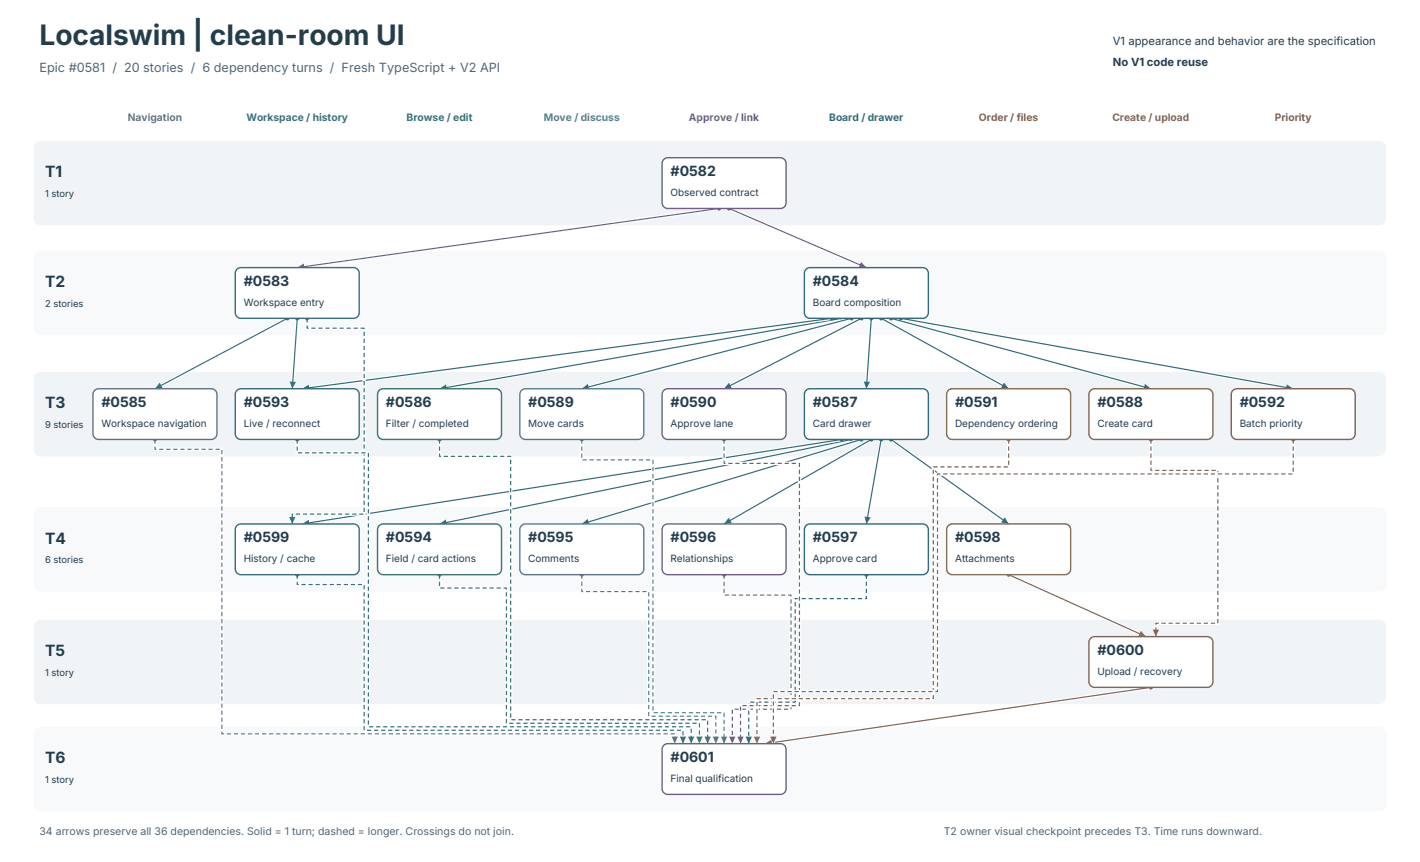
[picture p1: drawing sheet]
<svg xmlns="http://www.w3.org/2000/svg" width="356mm" height="216mm" viewBox="0 0 356 216" stroke-linecap="round" stroke-linejoin="round" font-family="sans-serif">
<path d="M9 35.8l1.2-.5h335.2a1.76 1.76 0 0 1 1.7 1.7v17.7a1.76 1.76 0 0 1-1.7 1.7h-335.2a1.76 1.76 0 0 1-1.7-1.7v-17.7z" fill-rule="evenodd" fill="#f0f4f6"/>
<path d="M9 63.3l1.2-.5h335.2a1.76 1.76 0 0 1 1.7 1.8v17.6a1.76 1.76 0 0 1-1.7 1.8h-335.2a1.76 1.76 0 0 1-1.7-1.8v-17.6z" fill-rule="evenodd" fill="#f7f9fa"/>
<path d="M9 93.6l1.2-.5h335.2a1.76 1.76 0 0 1 1.7 1.8v17.6a1.76 1.76 0 0 1-1.7 1.8h-335.2a1.76 1.76 0 0 1-1.7-1.8v-17.6z" fill-rule="evenodd" fill="#f0f4f6"/>
<path d="M9 127.5l1.2-.5h335.2a1.76 1.76 0 0 1 1.7 1.8v17.6a1.76 1.76 0 0 1-1.7 1.8h-335.2a1.76 1.76 0 0 1-1.7-1.8v-17.6z" fill-rule="evenodd" fill="#f7f9fa"/>
<path d="M9 155.7l1.2-.5h335.2a1.76 1.76 0 0 1 1.7 1.8v17.6a1.76 1.76 0 0 1-1.7 1.8h-335.2a1.76 1.76 0 0 1-1.7-1.8v-17.6z" fill-rule="evenodd" fill="#f0f4f6"/>
<path d="M9 182.5l1.2-.5h335.2a1.76 1.76 0 0 1 1.7 1.8v17.6a1.76 1.76 0 0 1-1.7 1.8h-335.2a1.76 1.76 0 0 1-1.7-1.8v-17.6z" fill-rule="evenodd" fill="#f7f9fa"/>
<path d="M180.1 52.2l-105.7 14.8" fill="none" stroke="#fff" stroke-width=".85" stroke-linecap="butt"/>
<path d="M180.1 52.2l-105.7 14.8" fill="none" stroke="#725d88" stroke-width=".3"/>
<g fill="#725d88">
<path d="M74.4 67l1.7-1 .2 1.6z"/>
<circle cx="180.1" cy="52.2" r=".53"/>
</g>
<path d="M182.6 52.2l34.4 14.8" fill="none" stroke="#fff" stroke-width=".85" stroke-linecap="butt"/>
<path d="M182.6 52.2l34.4 14.8" fill="none" stroke="#725d88" stroke-width=".3"/>
<g fill="#725d88">
<path d="M215.6 65.6l1.4 1.4h-2z"/>
<circle cx="182.6" cy="52.2" r=".53"/>
</g>
<path d="M72 79.7l-33.2 17.7" fill="none" stroke="#fff" stroke-width=".85" stroke-linecap="butt"/>
<path d="M72 79.7l-33.2 17.7" fill="none" stroke="#396f82" stroke-width=".3"/>
<g fill="#396f82">
<path d="M40 95.9l.7 1.3-1.9 .2z"/>
<circle cx="72" cy="79.7" r=".53"/>
</g>
<path d="M74.4 79.7l-1.2 17.7" fill="none" stroke="#fff" stroke-width=".85" stroke-linecap="butt"/>
<path d="M74.4 79.7l-1.2 17.7" fill="none" stroke="#396f82" stroke-width=".3"/>
<g fill="#396f82">
<path d="M72.6 95.6l1.5 .1-.9 1.7z"/>
<circle cx="74.4" cy="79.7" r=".53"/>
</g>
<path d="M210.8 79.7l-100.7 17.7" fill="none" stroke="#fff" stroke-width=".85" stroke-linecap="butt"/>
<path d="M210.8 79.7l-100.7 17.7" fill="none" stroke="#326b7d" stroke-width=".3"/>
<g fill="#326b7d">
<path d="M110.1 97.4l1.6-1.1 .2 1.5z"/>
<circle cx="210.8" cy="79.7" r=".53"/>
</g>
<path d="M218.2 79.7l-1.2 17.7" fill="none" stroke="#fff" stroke-width=".85" stroke-linecap="butt"/>
<path d="M218.2 79.7l-1.2 17.7" fill="none" stroke="#326b7d" stroke-width=".3"/>
<g fill="#326b7d">
<path d="M216.3 95.6l1.6 .1-.9 1.7z"/>
<circle cx="218.2" cy="79.7" r=".53"/>
</g>
<path d="M223.1 79.7l65.1 17.7" fill="none" stroke="#fff" stroke-width=".85" stroke-linecap="butt"/>
<path d="M223.1 79.7l65.1 17.7" fill="none" stroke="#326b7d" stroke-width=".3"/>
<g fill="#326b7d">
<path d="M286.7 96.2l1.5 1.2-1.9 .3z"/>
<circle cx="223.1" cy="79.7" r=".53"/>
</g>
<path d="M213.3 79.7l-67.6 17.7" fill="none" stroke="#fff" stroke-width=".85" stroke-linecap="butt"/>
<path d="M213.3 79.7l-67.6 17.7" fill="none" stroke="#326b7d" stroke-width=".3"/>
<g fill="#326b7d">
<path d="M145.7 97.4l1.5-1.2 .4 1.5z"/>
<circle cx="213.3" cy="79.7" r=".53"/>
</g>
<path d="M215.7 79.7l-34.4 17.7" fill="none" stroke="#fff" stroke-width=".85" stroke-linecap="butt"/>
<path d="M215.7 79.7l-34.4 17.7" fill="none" stroke="#326b7d" stroke-width=".3"/>
<g fill="#326b7d">
<path d="M182.5 95.9l.8 1.4-2 .1z"/>
<circle cx="215.7" cy="79.7" r=".53"/>
</g>
<path d="M220.7 79.7l31.9 17.7" fill="none" stroke="#fff" stroke-width=".85" stroke-linecap="butt"/>
<path d="M220.7 79.7l31.9 17.7" fill="none" stroke="#326b7d" stroke-width=".3"/>
<g fill="#326b7d">
<path d="M251.4 95.8l1.2 1.6-1.9-.2z"/>
<circle cx="220.7" cy="79.7" r=".53"/>
</g>
<path d="M225.6 79.7l98.2 17.7" fill="none" stroke="#fff" stroke-width=".85" stroke-linecap="butt"/>
<path d="M225.6 79.7l98.2 17.7" fill="none" stroke="#326b7d" stroke-width=".3"/>
<g fill="#326b7d">
<path d="M322.3 96.3l1.5 1.1-1.8 .4z"/>
<circle cx="225.6" cy="79.7" r=".53"/>
</g>
<path d="M208.3 79.7l-132.6 17.7" fill="none" stroke="#fff" stroke-width=".85" stroke-linecap="butt"/>
<path d="M208.3 79.7l-132.6 17.7" fill="none" stroke="#326b7d" stroke-width=".3"/>
<g fill="#326b7d">
<path d="M75.7 97.4l1.6-1 .2 1.5z"/>
<circle cx="208.3" cy="79.7" r=".53"/>
</g>
<path d="M213.3 110.1l-103.2 21.1" fill="none" stroke="#fff" stroke-width=".85" stroke-linecap="butt"/>
<path d="M213.3 110.1l-103.2 21.1" fill="none" stroke="#326b7d" stroke-width=".3"/>
<g fill="#326b7d">
<path d="M110.1 131.2l1.5-1.1 .4 1.5z"/>
<circle cx="213.3" cy="110.1" r=".53"/>
</g>
<path d="M215.7 110.1l-70 21.1" fill="none" stroke="#fff" stroke-width=".85" stroke-linecap="butt"/>
<path d="M215.7 110.1l-70 21.1" fill="none" stroke="#326b7d" stroke-width=".3"/>
<g fill="#326b7d">
<path d="M145.7 131.2l1.5-1.2 .4 1.5z"/>
<circle cx="215.7" cy="110.1" r=".53"/>
</g>
<path d="M218.2 110.1l-36.9 21.1" fill="none" stroke="#fff" stroke-width=".85" stroke-linecap="butt"/>
<path d="M218.2 110.1l-36.9 21.1" fill="none" stroke="#326b7d" stroke-width=".3"/>
<g fill="#326b7d">
<path d="M182.5 129.7l.7 1.3-1.9 .2z"/>
<circle cx="218.2" cy="110.1" r=".53"/>
</g>
<path d="M220.7 110.1l-3.7 21.1" fill="none" stroke="#fff" stroke-width=".85" stroke-linecap="butt"/>
<path d="M220.7 110.1l-3.7 21.1" fill="none" stroke="#326b7d" stroke-width=".3"/>
<g fill="#326b7d">
<path d="M216.5 129.4l1.5 .2-1 1.6z"/>
<circle cx="220.7" cy="110.1" r=".53"/>
</g>
<path d="M223.1 110.1l29.5 21.1" fill="none" stroke="#fff" stroke-width=".85" stroke-linecap="butt"/>
<path d="M223.1 110.1l29.5 21.1" fill="none" stroke="#326b7d" stroke-width=".3"/>
<g fill="#326b7d">
<path d="M251.6 129.6l1 1.6-1.9-.4z"/>
<circle cx="223.1" cy="110.1" r=".53"/>
</g>
<path d="M210.8 110.1l-135.1 21.1" fill="none" stroke="#fff" stroke-width=".85" stroke-linecap="butt"/>
<path d="M210.8 110.1l-135.1 21.1" fill="none" stroke="#326b7d" stroke-width=".3"/>
<g fill="#326b7d">
<path d="M75.7 131.2l1.6-1 .2 1.5z"/>
<circle cx="210.8" cy="110.1" r=".53"/>
</g>
<path d="M252.6 143.9l34.4 15.6" fill="none" stroke="#fff" stroke-width=".85" stroke-linecap="butt"/>
<path d="M252.6 143.9l34.4 15.6" fill="none" stroke="#8a7041" stroke-width=".3"/>
<g fill="#8a7041">
<path d="M285.7 158l1.3 1.5-1.9-.1z"/>
<circle cx="252.6" cy="143.9" r=".53"/>
</g>
<path d="M288.2 172.2l-96.6 14.1" fill="none" stroke="#fff" stroke-width=".85" stroke-linecap="butt"/>
<path d="M288.2 172.2l-96.6 14.1" fill="none" stroke="#8b6550" stroke-width=".3"/>
<g fill="#8b6550">
<path d="M191.6 186.3l1.7-1.1 .2 1.6z"/>
<circle cx="288.2" cy="172.2" r=".53"/>
</g>
<path d="M76.9 79.7v2.5h14.3v46.6h-18v2.4" fill="none" stroke="#fff" stroke-width=".85" stroke-linecap="butt"/>
<path d="M76.9 79.7v2.5h14.3v46.6h-18v2.4" fill="none" stroke="#396f82" stroke-width=".3" stroke-dasharray="1.1 .7" stroke-linecap="butt"/>
<g fill="#396f82">
<path d="M72.4 129.5h1.6l-.8 1.7z"/>
<circle cx="76.9" cy="79.7" r=".53"/>
</g>
<path d="M288.2 110.1v7.7h16.8v38.3h-15.5v3.4" fill="none" stroke="#fff" stroke-width=".85" stroke-linecap="butt"/>
<path d="M288.2 110.1v7.7h16.8v38.3h-15.5v3.4" fill="none" stroke="#8b6550" stroke-width=".3" stroke-dasharray="1.1 .7" stroke-linecap="butt"/>
<g fill="#8b6550">
<path d="M288.7 157.7h1.5l-.7 1.8z"/>
<circle cx="288.2" cy="110.1" r=".53"/>
</g>
<path d="M110.1 143.9v3.4h16.7v33.9h48.4v5.1" fill="none" stroke="#fff" stroke-width=".85" stroke-linecap="butt"/>
<path d="M110.1 143.9v3.4h16.7v33.9h48.4v5.1" fill="none" stroke="#3b786d" stroke-width=".3" stroke-dasharray="1.1 .7" stroke-linecap="butt"/>
<g fill="#3b786d">
<path d="M174.4 184.5h1.5l-.7 1.8z"/>
<circle cx="110.1" cy="143.9" r=".53"/>
</g>
<path d="M145.7 143.9v4.3h16.8v31.2h16.8v6.9" fill="none" stroke="#fff" stroke-width=".85" stroke-linecap="butt"/>
<path d="M145.7 143.9v4.3h16.8v31.2h16.8v6.9" fill="none" stroke="#5c7596" stroke-width=".3" stroke-dasharray="1.1 .7" stroke-linecap="butt"/>
<g fill="#5c7596">
<path d="M178.5 184.5h1.5l-.7 1.8z"/>
<circle cx="145.7" cy="143.9" r=".53"/>
</g>
<path d="M181.3 143.9v5.1h16.8v28.6h-14.7v8.7" fill="none" stroke="#fff" stroke-width=".85" stroke-linecap="butt"/>
<path d="M181.3 143.9v5.1h16.8v28.6h-14.7v8.7" fill="none" stroke="#725d88" stroke-width=".3" stroke-dasharray="1.1 .7" stroke-linecap="butt"/>
<g fill="#725d88">
<path d="M182.6 184.5h1.6l-.8 1.8z"/>
<circle cx="181.3" cy="143.9" r=".53"/>
</g>
<path d="M217 143.9v6h-17.9v26h-11.6v10.4" fill="none" stroke="#fff" stroke-width=".85" stroke-linecap="butt"/>
<path d="M217 143.9v6h-17.9v26h-11.6v10.4" fill="none" stroke="#326b7d" stroke-width=".3" stroke-dasharray="1.1 .7" stroke-linecap="butt"/>
<g fill="#326b7d">
<path d="M186.7 184.5h1.6l-.8 1.8z"/>
<circle cx="217" cy="143.9" r=".53"/>
</g>
<path d="M74.4 143.9v2.5h16.8v36.5h79.8v3.4" fill="none" stroke="#fff" stroke-width=".85" stroke-linecap="butt"/>
<path d="M74.4 143.9v2.5h16.8v36.5h79.8v3.4" fill="none" stroke="#396f82" stroke-width=".3" stroke-dasharray="1.1 .7" stroke-linecap="butt"/>
<g fill="#396f82">
<path d="M170.3 184.5h1.5l-.8 1.8z"/>
<circle cx="74.4" cy="143.9" r=".53"/>
</g>
<path d="M38.8 110.1v2.4h16.8v71.3h113.4v2.5" fill="none" stroke="#fff" stroke-width=".85" stroke-linecap="butt"/>
<path d="M38.8 110.1v2.4h16.8v71.3h113.4v2.5" fill="none" stroke="#60758b" stroke-width=".3" stroke-dasharray="1.1 .7" stroke-linecap="butt"/>
<g fill="#60758b">
<path d="M168.2 184.5h1.6l-.8 1.8z"/>
<circle cx="38.8" cy="110.1" r=".53"/>
</g>
<path d="M110.1 110.1v4.2h17.8v66h49.3v6" fill="none" stroke="#fff" stroke-width=".85" stroke-linecap="butt"/>
<path d="M110.1 110.1v4.2h17.8v66h49.3v6" fill="none" stroke="#3b786d" stroke-width=".3" stroke-dasharray="1.1 .7" stroke-linecap="butt"/>
<g fill="#3b786d">
<path d="M176.4 184.5h1.6l-.8 1.8z"/>
<circle cx="110.1" cy="110.1" r=".53"/>
</g>
<path d="M145.7 110.1v5.1h17.8v63.3h17.8v7.8" fill="none" stroke="#fff" stroke-width=".85" stroke-linecap="butt"/>
<path d="M145.7 110.1v5.1h17.8v63.3h17.8v7.8" fill="none" stroke="#5c7596" stroke-width=".3" stroke-dasharray="1.1 .7" stroke-linecap="butt"/>
<g fill="#5c7596">
<path d="M180.6 184.5h1.5l-.8 1.8z"/>
<circle cx="145.7" cy="110.1" r=".53"/>
</g>
<path d="M181.3 110.1v6h18.9v60.6h-14.8v9.6" fill="none" stroke="#fff" stroke-width=".85" stroke-linecap="butt"/>
<path d="M181.3 110.1v6h18.9v60.6h-14.8v9.6" fill="none" stroke="#725d88" stroke-width=".3" stroke-dasharray="1.1 .7" stroke-linecap="butt"/>
<g fill="#725d88">
<path d="M184.7 184.5h1.5l-.8 1.8z"/>
<circle cx="181.3" cy="110.1" r=".53"/>
</g>
<path d="M252.6 110.1v6.8h-18.9v58.1h-44.1v11.3" fill="none" stroke="#fff" stroke-width=".85" stroke-linecap="butt"/>
<path d="M252.6 110.1v6.8h-18.9v58.1h-44.1v11.3" fill="none" stroke="#8a7041" stroke-width=".3" stroke-dasharray="1.1 .7" stroke-linecap="butt"/>
<g fill="#8a7041">
<path d="M188.8 184.5h1.5l-.7 1.8z"/>
<circle cx="252.6" cy="110.1" r=".53"/>
</g>
<path d="M323.8 110.1v8.6h-89v54.5h-41.1v13.1" fill="none" stroke="#fff" stroke-width=".85" stroke-linecap="butt"/>
<path d="M323.8 110.1v8.6h-89v54.5h-41.1v13.1" fill="none" stroke="#786555" stroke-width=".3" stroke-dasharray="1.1 .7" stroke-linecap="butt"/>
<g fill="#786555">
<path d="M192.9 184.5h1.6l-.8 1.8z"/>
<circle cx="323.8" cy="110.1" r=".53"/>
</g>
<path d="M74.4 110.1v3.3h17.9v68.6h80.8v4.3" fill="none" stroke="#fff" stroke-width=".85" stroke-linecap="butt"/>
<path d="M74.4 110.1v3.3h17.9v68.6h80.8v4.3" fill="none" stroke="#396f82" stroke-width=".3" stroke-dasharray="1.1 .7" stroke-linecap="butt"/>
<g fill="#396f82">
<path d="M172.3 184.5h1.6l-.8 1.8z"/>
<circle cx="74.4" cy="110.1" r=".53"/>
</g>
<g fill="#fff" stroke="#725d88" stroke-width=".35">
<path d="M166.4 39.8l.8-.3h28.2a1.41 1.41 0 0 1 1.4 1.4v9.9a1.41 1.41 0 0 1-1.4 1.4h-28.2a1.41 1.41 0 0 1-1.4-1.4v-9.9l.1-.4z" fill-rule="evenodd"/>
<path d="M166.4 131.5l.8-.3h28.2a1.41 1.41 0 0 1 1.4 1.4v9.9a1.41 1.41 0 0 1-1.4 1.4h-28.2a1.41 1.41 0 0 1-1.4-1.4v-9.9l.1-.4z" fill-rule="evenodd"/>
<path d="M166.1 97.9l.7-.5h.4h28.2a1.41 1.41 0 0 1 1.4 1.4v9.9a1.41 1.41 0 0 1-1.4 1.4h-28.2a1.41 1.41 0 0 1-1.4-1.4v-9.9z" fill-rule="evenodd"/>
<path d="M166.4 186.5l.8-.2h28.2a1.41 1.41 0 0 1 1.4 1.4v9.9a1.41 1.41 0 0 1-1.4 1.4h-28.2a1.41 1.41 0 0 1-1.4-1.4v-9.9l.1-.5z" fill-rule="evenodd"/>
</g>
<g fill="#fff" stroke="#396f82" stroke-width=".35">
<path d="M59.2 67.6l.7-.5 .4-.1h28.2a1.41 1.41 0 0 1 1.5 1.4v9.9a1.41 1.41 0 0 1-1.5 1.4h-28.2a1.41 1.41 0 0 1-1.4-1.4v-9.9z" fill-rule="evenodd"/>
<path d="M59.2 97.9l.7-.5h.4h28.2a1.41 1.41 0 0 1 1.5 1.4v9.9a1.41 1.41 0 0 1-1.5 1.4h-28.2a1.41 1.41 0 0 1-1.4-1.4v-9.9z" fill-rule="evenodd"/>
<path d="M59.5 131.5l.8-.3h28.2a1.41 1.41 0 0 1 1.5 1.4v9.9a1.41 1.41 0 0 1-1.5 1.4h-28.2a1.41 1.41 0 0 1-1.4-1.4v-9.9l.1-.4z" fill-rule="evenodd"/>
</g>
<g fill="#fff" stroke="#326b7d" stroke-width=".35">
<path d="M201.7 67.6l.7-.5 .4-.1h28.3a1.41 1.41 0 0 1 1.4 1.4v9.9a1.41 1.41 0 0 1-1.4 1.4h-28.3a1.41 1.41 0 0 1-1.4-1.4v-9.9z" fill-rule="evenodd"/>
<path d="M201.7 97.9l.7-.5h.4h28.3a1.41 1.41 0 0 1 1.4 1.4v9.9a1.41 1.41 0 0 1-1.4 1.4h-28.3a1.41 1.41 0 0 1-1.4-1.4v-9.9z" fill-rule="evenodd"/>
<path d="M201.7 131.8l.7-.5 .4-.1h28.3a1.41 1.41 0 0 1 1.4 1.4v9.9a1.41 1.41 0 0 1-1.4 1.4h-28.3a1.41 1.41 0 0 1-1.4-1.4v-9.9z" fill-rule="evenodd"/>
</g>
<path d="M23.6 97.9l.6-.5h.5h28.2a1.41 1.41 0 0 1 1.4 1.4v9.9a1.41 1.41 0 0 1-1.4 1.4h-28.2a1.41 1.41 0 0 1-1.4-1.4v-9.9z" fill-rule="evenodd" fill="#fff" stroke="#60758b" stroke-width=".35"/>
<g fill="#fff" stroke="#3b786d" stroke-width=".35">
<path d="M95.1 97.6l.9-.2h28.2a1.41 1.41 0 0 1 1.4 1.4v9.9a1.41 1.41 0 0 1-1.4 1.4h-28.2a1.41 1.41 0 0 1-1.5-1.4v-9.9l.1-.5z" fill-rule="evenodd"/>
<path d="M95.1 131.5l.9-.3h28.2a1.41 1.41 0 0 1 1.4 1.4v9.9a1.41 1.41 0 0 1-1.4 1.4h-28.2a1.41 1.41 0 0 1-1.5-1.4v-9.9l.1-.4z" fill-rule="evenodd"/>
</g>
<g fill="#fff" stroke="#5c7596" stroke-width=".35">
<path d="M130.8 131.5l.8-.3h28.2a1.41 1.41 0 0 1 1.4 1.4v9.9a1.41 1.41 0 0 1-1.4 1.4h-28.2a1.41 1.41 0 0 1-1.4-1.4v-9.9v-.4z" fill-rule="evenodd"/>
<path d="M130.8 97.6l.8-.2h28.2a1.41 1.41 0 0 1 1.4 1.4v9.9a1.41 1.41 0 0 1-1.4 1.4h-28.2a1.41 1.41 0 0 1-1.4-1.4v-9.9v-.5z" fill-rule="evenodd"/>
</g>
<g fill="#fff" stroke="#8b6550" stroke-width=".35">
<path d="M273 97.9l.7-.5h.4h28.2a1.41 1.41 0 0 1 1.4 1.4v9.9a1.41 1.41 0 0 1-1.4 1.4h-28.2a1.41 1.41 0 0 1-1.4-1.4v-9.9z" fill-rule="evenodd"/>
<path d="M273 160l.7-.5h.4h28.2a1.41 1.41 0 0 1 1.4 1.4v9.8a1.41 1.41 0 0 1-1.4 1.5h-28.2a1.41 1.41 0 0 1-1.4-1.5v-9.8z" fill-rule="evenodd"/>
</g>
<g fill="#fff" stroke="#8a7041" stroke-width=".35">
<path d="M237.3 97.9l.7-.5h.5h28.2a1.41 1.41 0 0 1 1.4 1.4v9.9a1.41 1.41 0 0 1-1.4 1.4h-28.2a1.41 1.41 0 0 1-1.4-1.4v-9.9z" fill-rule="evenodd"/>
<path d="M237.3 131.8l.7-.5 .5-.1h28.2a1.41 1.41 0 0 1 1.4 1.4v9.9a1.41 1.41 0 0 1-1.4 1.4h-28.2a1.41 1.41 0 0 1-1.4-1.4v-9.9z" fill-rule="evenodd"/>
</g>
<path d="M308.6 97.9l.7-.5h.4h28.3a1.41 1.41 0 0 1 1.4 1.4v9.9a1.41 1.41 0 0 1-1.4 1.4h-28.3a1.41 1.41 0 0 1-1.4-1.4v-9.9z" fill-rule="evenodd" fill="#fff" stroke="#786555" stroke-width=".35"/>
<text font-size="7.1" fill="#243d4b" x="9.9" y="11.3">Localswim | clean-room UI</text>
<g font-size="3.9" fill="#243d4b">
<text x="11.3" y="44.4">T1</text>
<text x="11.3" y="72">T2</text>
<text x="11.3" y="102.3">T3</text>
<text x="11.3" y="136.2">T4</text>
<text x="11.3" y="164.4">T5</text>
<text x="11.3" y="191.2">T6</text>
</g>
<g font-size="3.5" fill="#243d4b">
<text x="167.9" y="44.1">#0582</text>
<text x="61" y="71.6">#0583</text>
<text x="203.6" y="71.6">#0584</text>
<text x="25.4" y="102">#0585</text>
<text x="61" y="102">#0593</text>
<text x="96.7" y="102">#0586</text>
<text x="132.3" y="102">#0589</text>
<text x="167.9" y="102">#0590</text>
<text x="203.6" y="102">#0587</text>
<text x="239.2" y="102">#0591</text>
<text x="274.8" y="102">#0588</text>
<text x="310.4" y="102">#0592</text>
<text x="61" y="135.8">#0599</text>
<text x="96.7" y="135.8">#0594</text>
<text x="132.3" y="135.8">#0595</text>
<text x="167.9" y="135.8">#0596</text>
<text x="203.6" y="135.8">#0597</text>
<text x="239.2" y="135.8">#0598</text>
<text x="274.8" y="164">#0600</text>
<text x="167.9" y="190.9">#0601</text>
</g>
<text font-size="3.2" fill="#526775" x="9.9" y="18">Epic #0581 / 20 stories / 6 dependency turns / Fresh TypeScript + V2 API</text>
<g font-size="2.8" fill="#243d4b">
<text x="278.7" y="11.3">V1 appearance and behavior are the specification</text>
<text x="278.7" y="16.6">No V1 code reuse</text>
</g>
<text font-size="2.6" fill="#60758b" x="32" y="30.3">Navigation</text>
<text font-size="2.6" fill="#396f82" x="61.7" y="30.3">Workspace / history</text>
<text font-size="2.6" fill="#3b786d" x="101.8" y="30.3">Browse / edit</text>
<text font-size="2.6" fill="#5c7596" x="136.2" y="30.3">Move / discuss</text>
<text font-size="2.6" fill="#725d88" x="172.5" y="30.3">Approve / link</text>
<text font-size="2.6" fill="#326b7d" x="207.7" y="30.3">Board / drawer</text>
<text font-size="2.6" fill="#8a7041" x="245.2" y="30.3">Order / files</text>
<text font-size="2.6" fill="#8b6550" x="278.6" y="30.3">Create / upload</text>
<text font-size="2.6" fill="#786555" x="319.2" y="30.3">Priority</text>
<g font-size="2.6" fill="#526775">
<text x="9.9" y="209.2">34 arrows preserve all 36 dependencies. Solid = 1 turn; dashed = longer. Crossings do not join.</text>
<text x="236.4" y="209.2">T2 owner visual checkpoint precedes T3. Time runs downward.</text>
</g>
<g font-size="2.5" fill="#243d4b">
<text x="167.9" y="49">Observed contract</text>
<text x="61" y="76.6">Workspace entry</text>
<text x="203.6" y="76.6">Board composition</text>
<text x="25.4" y="106.9">Workspace navigation</text>
<text x="61" y="106.9">Live / reconnect</text>
<text x="96.7" y="106.9">Filter / completed</text>
<text x="132.3" y="106.9">Move cards</text>
<text x="167.9" y="106.9">Approve lane</text>
<text x="203.6" y="106.9">Card drawer</text>
<text x="239.2" y="106.9">Dependency ordering</text>
<text x="274.8" y="106.9">Create card</text>
<text x="310.4" y="106.9">Batch priority</text>
<text x="61" y="140.8">History / cache</text>
<text x="96.7" y="140.8">Field / card actions</text>
<text x="132.3" y="140.8">Comments</text>
<text x="167.9" y="140.8">Relationships</text>
<text x="203.6" y="140.8">Approve card</text>
<text x="239.2" y="140.8">Attachments</text>
<text x="274.8" y="169">Upload / recovery</text>
<text x="167.9" y="195.8">Final qualification</text>
</g>
<g font-size="2.4" fill="#243d4b">
<text x="11.3" y="49.4">1 story</text>
<text x="11.3" y="76.9">2 stories</text>
<text x="11.3" y="107.2">9 stories</text>
<text x="11.3" y="141.1">6 stories</text>
<text x="11.3" y="169.3">1 story</text>
<text x="11.3" y="196.1">1 story</text>
</g>
</svg>
